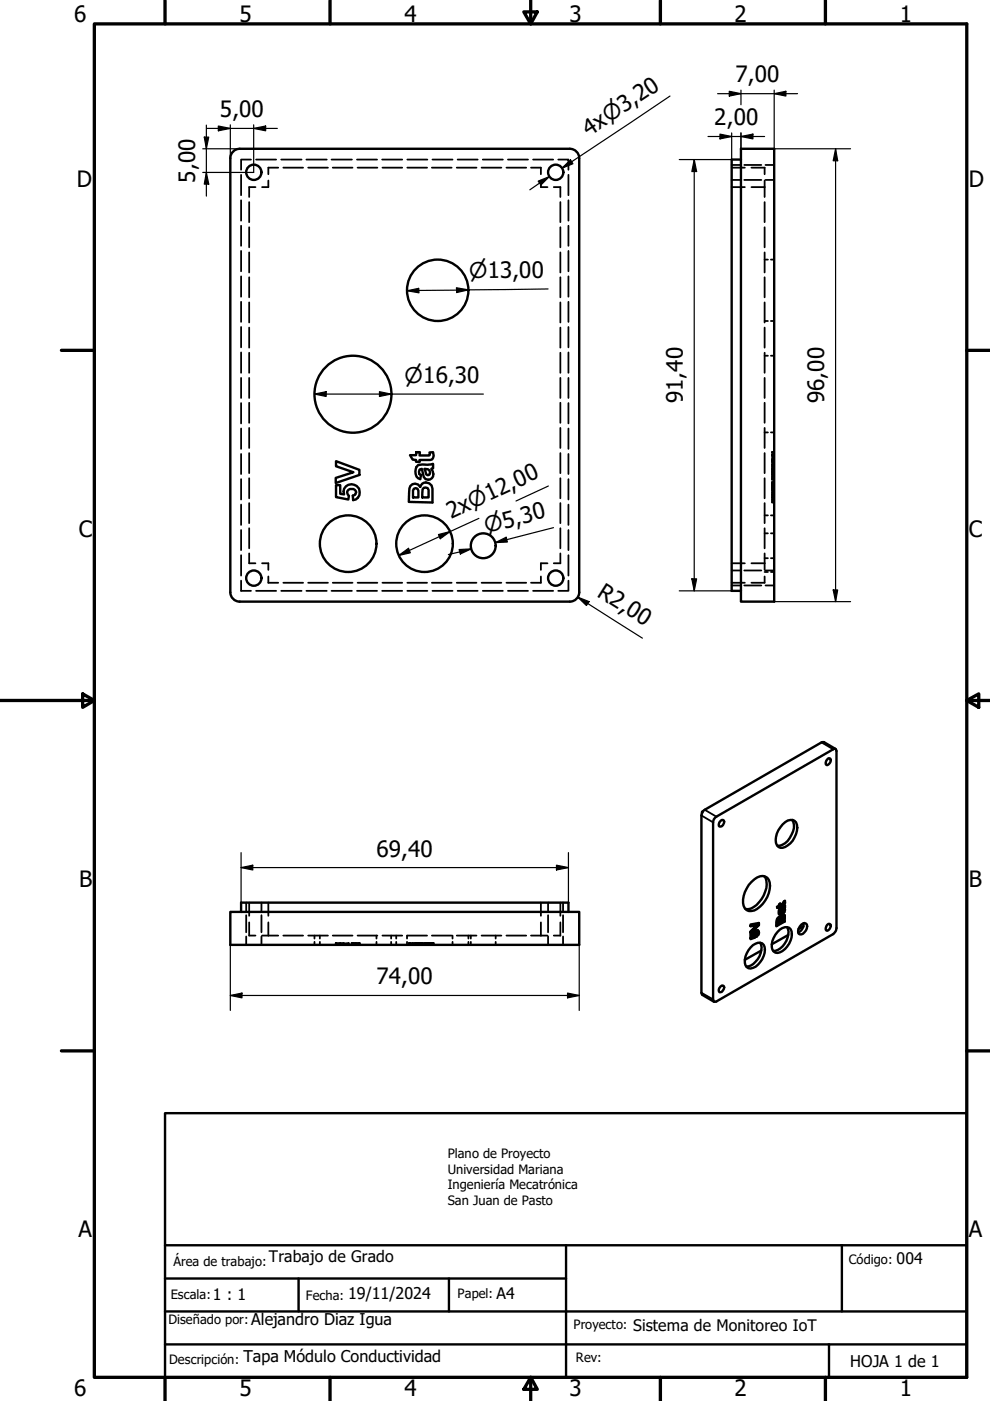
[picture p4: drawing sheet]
<svg xmlns="http://www.w3.org/2000/svg" width="210mm" height="297mm" viewBox="0 0 210 297" stroke-linecap="round" stroke-linejoin="round" font-family="sans-serif">
<!-- layer: Oculto (ISO) -->
<g fill="none" stroke="#000" stroke-width=".38">
<path d="M51.1 37.1v4.3M53.2 33.8h-2.1v2.2M54.2 39.7h-1.4v2.1M54.3 33.8h4.2M56.9 38.3v1.4h-1.3M59 35.5h-2.1v1.4M59.6 33.8h4.3M60.1 35.5h4.2M65 33.8h4.3M65.3 35.5h4.2M70.3 33.8h4.3M70.5 35.5h4.2"/>
<path d="M75.7 33.8h4.2M75.8 35.5h4.2M81 33.8h4.3M81.1 35.5h4.2M86.4 35.5h4.2M86.4 33.8h4.2M91.6 35.5h4.2M91.7 33.8h4.2M96.8 35.5h4.2M97 33.8h4.3M102.1 35.5h4.2M102.4 33.8h4.2"/>
<path d="M107.4 35.5h4.2M107.7 33.8h4.3M112.6 35.5h2.1v1.4M113 33.8h4.3M114.7 38.3v1.4h1.4M117.4 39.7h1.4v2.1M118.4 33.8h2.1v2.2M120.5 37.1v4.3M155.1 39.7h2.8M155.1 35.5h2.8M155.1 35h1.8M155.1 38.1h1.8"/>
<path d="M157.8 35h3.6M157.8 38.1h3.6M159.3 39.7h2.8M159.3 35.5h2.8v1.4M162.1 38.3v3.5M162.3 35h1.8M162.3 38.1h1.8M51.1 42.5v4.3M51.1 47.9v4.2M51.1 53.2v4.3M51.1 58.6v4.3M52.8 42.8v4.3"/>
<path d="M52.8 48.2v4.2M52.8 53.5v4.3M52.8 58.8v4.2M118.8 42.8v4.3M118.8 48.2v4.2M118.8 53.5v4.3M118.8 58.8v4.2M120.5 42.5v4.3M120.5 47.9v4.2M120.5 53.2v4.3M120.5 58.6v4.3M162.1 42.8v4.3"/>
<path d="M162.1 48.2v4.2M162.1 53.5v4.3M162.1 58.8v4.2M162.1 55h.7M163.4 55h.7M51.1 64v4.2M51.1 69.3v4.3M51.1 74.7v4.3M52.8 64.1v4.3M52.8 69.5v4.2M52.8 74.8v4.2M118.8 64.1v4.3"/>
<path d="M118.8 69.5v4.2M118.8 74.8v4.2M120.5 64v4.2M120.5 69.3v4.3M120.5 74.7v4.3M162.1 64.1v4.3M162.1 69.5v4.2M162.1 74.8v4.2M162.1 75.4h.7M162.1 68.1h.7M163.4 75.4h.7M163.4 68.1h.7"/>
<path d="M51.1 80.1v4.3M51.1 85.5v4.3M51.1 90.9v4.3M51.1 96.3v4.2M52.8 80.1v4.3M52.8 85.4v4.2M52.8 90.7v4.3M52.8 96.1v4.2M118.8 80.1v4.3M118.8 85.4v4.2M118.8 90.7v4.3M118.8 96.1v4.2"/>
<path d="M120.5 80.1v4.3M120.5 85.5v4.3M120.5 90.9v4.3M120.5 96.3v4.2M162.1 80.1v4.3M162.1 85.4v4.2M162.1 90.7v4.3M162.1 96.1v4.2M162.1 91.7h.7M163.4 91.7h.7M163.7 97.1v.4h.1M163.7 97.5h.1l-.1 .1"/>
<path d="M163.7 99.7v.4h.1M163.7 96.5h.1M163.7 97.6v.6M163.7 98.9v.3M163.7 97.9h.1M163.7 98h.1M163.7 97.4h.1M163.7 97.1h.1M163.7 96.6h.1M163.7 95.9h.1M163.7 96.4h.1M163.7 97.8h.1"/>
<path d="M163.7 99.6h.1M163.7 99.5h.1M163.7 99.7h.1M163.7 99.4h.1M163.7 99.9h.1M163.7 99.3h.1M163.7 98.3h.1M163.7 98.6h.1M163.7 99h.1M163.7 100h.1M163.7 98.5h.1M163.8 98.5h-.1v.4h.1"/>
<path d="M163.8 95.9l-.1 .2M163.8 96.3h-.1v.5M164 96.5h.1M164 97.5h.1M164 97.9h.1M164 98h.1M164 97.4h.1M164 97.1h.1M164 96.6h.1M164 95.9h.1M164 96.3h.1M164 96.4h.1"/>
<path d="M164 97.8h.1M164 99.6h.1M164 98.9h.1M164 99.5h.1M164 99.7h.1M164 99.4h.1M164 99.9h.1M164 99.3h.1M164 98.3h.1M164 98.5h.1M164 98.6h.1M164 99h.1"/>
<path d="M164 100h.1M51.1 101.6v4.3M51.1 107v4.3M51.1 112.4v4.2M51.1 117.7v4.3M52.8 117.3v2.1h1.4M52.8 101.4v4.2M52.8 106.7v4.2M52.8 112v4.3M55.6 119.4h1.3v1.4M116.1 119.4h-1.4v1.4M118.8 117.3v2.1h-1.4"/>
<path d="M118.8 101.4v4.2M118.8 106.7v4.2M118.8 112v4.3M120.5 101.6v4.3M120.5 107v4.3M120.5 112.4v4.2M120.5 117.7v4.3M155.1 119.4h2.8M159.3 119.4h2.8M162.1 101.4v4.2M162.1 106.7v4.2M162.1 112v4.3"/>
<path d="M162.1 117.3v3.5M162.1 118.3h.7M162.1 113.1h.7M162.1 109.3h.7M163.4 118.3h.7M163.4 113.1h.7M163.4 109.3h.7M163.7 104.6v.8h.1M163.7 105.7l.1 .2M163.7 105.9l.1 .1M163.7 101v.3h.1M163.7 102.1v.3h.1"/>
<path d="M163.7 102.4l.1 .1h-.1M163.7 102.6l.1 .1M163.7 106.3l.1 .1M163.7 106.4l.1 .1M163.7 100.1v.4h.1M163.7 101.3v.4h.1M163.7 102.8v.9h.1M163.7 105.4v.2M163.7 106v.2M163.7 104.4h.1M163.7 105.5h.1M163.7 103h.1"/>
<path d="M163.7 103.1h.1M163.7 104.2h.1M163.7 104.8h.1M163.7 104.7h.1M163.7 102.9h.1M163.7 105.1h.1M163.7 103.9h.1M163.7 100.7h.1M163.7 100.3h.1M163.7 100.6h.1M163.7 100.8h.1M163.7 100.1h.1"/>
<path d="M163.7 101.1h.1M163.7 101.6h.1M163.7 101.4h.1M163.7 104h.1M163.7 103.6h.1M163.7 103.5h.1M163.7 104.1h.1M163.7 103.7h.1M163.7 103.4h.1M163.7 102.5h.1M163.7 102.3h.1M163.7 103.2h.1"/>
<path d="M164 104.4h.1M164 105.5h.1M164 103h.1M164 102.7h.1M164 103.1h.1M164 104.2h.1M164 104.8h.1M164 104.7h.1M164 102.9h.1M164 105.4h.1M164 105.9h.1M164 105.1h.1"/>
<path d="M164 103.9h.1M164 103.7h.1M164 106h.1M164 100.1h.1M164 101.3h.1M164 102.4h.1M164 100.7h.1M164 100.3h.1M164 100.6h.1M164 100.8h.1M164 100.5h.1M164 101.1h.1"/>
<path d="M164 101.6h.1M164 101.7h.1M164 101.4h.1M164 104h.1M164 103.6h.1M164 103.5h.1M164 104.1h.1M164 103.4h.1M164 106.5h.1M164 102.5h.1M164 102.3h.1M164 103.2h.1"/>
<path d="M164 106.4h.1M51.1 123.1v2.2h2.1M54.3 125.3h4.2M56.9 122.2v1.4h2.1M59.6 125.3h4.3M60.1 123.6h4.2M65 125.3h4.3M65.3 123.6h4.2M70.3 125.3h4.3M70.5 123.6h4.2M75.7 125.3h4.2M75.8 123.6h4.2"/>
<path d="M81 125.3h4.3M81.1 123.6h4.2M86.4 123.6h4.2M86.4 125.3h4.2M91.6 123.6h4.2M91.7 125.3h4.2M96.8 123.6h4.2M97 125.3h4.3M102.1 123.6h4.2M102.4 125.3h4.2M107.4 123.6h4.2M107.7 125.3h4.3"/>
<path d="M113 125.3h4.3M114.7 122.2v1.4h-2.1M120.5 123.1v2.2h-2.1M155.1 123.6h2.8M155.1 121h1.8M155.1 124.1h1.8M157.8 121h3.6M157.8 124.1h3.6M162.1 122.2v1.4h-2.8M162.1 121.3h.7M162.3 121h1.8M162.3 124.1h1.8"/>
<path d="M163.4 121.3h.7M52.2 191.4v1.8M52.2 194v3.7M52.2 198.6v1.7M52.8 191.4v2.8M52.8 195.6v2.8h1.4M55.4 191.4v1.8M55.4 194v3.7M55.4 198.6v1.7M55.6 198.4h3.4M56.9 191.4v2.8M56.9 195.6v2.8"/>
<path d="M60.1 198.4h4.2M65.3 198.4h4.2M66.7 198.4v.6M66.7 199.7v.6M67.8 198.4v.6M67.8 199.7v.6M70.5 198.4h4.2M71.2 199.9v.2v-.2M71.2 199.9v.2M72.1 199.9v.2M72.8 199.9v.2M72.9 199.9h-1.7v.2"/>
<path d="M73 199.9v.2M73.3 199.9v.2M73.6 199.9v.2M73.9 199.9v.2M74 199.9v.2M74.8 199.9v.2M74.9 199.9v.2M75.2 199.9v.2M75.3 199.9v.2M75.5 199.9v.2M75.6 199.9v.2M75.8 198.4h4.2"/>
<path d="M75.9 199.9v.2M76.2 199.9l.1 .2M76.2 199.9h-1.7v.2M76.2 199.9v.2M79.8 198.4v.6M79.8 199.7v.6M81.1 198.4h4.2M82.9 198.4v.6M82.9 199.7v.6M84 198.4v.6M84 199.7v.6M86.3 198.4v.6"/>
<path d="M86.3 199.7v.6M86.4 198.4h4.2M86.7 199.9v.2M86.7 199.9h.1M86.9 199.9l-.1 .2M87 199.9v.2M87.4 199.9h-.5v.2M87.4 199.9v.2M87.5 199.9v.2M87.6 199.9v.2M87.8 199.9v.2M87.8 199.9h.4"/>
<path d="M88 199.9v.2M88.1 199.9v.2M88.2 199.9l.1 .2v-.2h.2v.2M88.2 199.9v.2M88.3 199.9v.2M88.6 199.9v.2M88.7 199.9v.2M88.8 199.9h.7v.2M88.8 199.9v.2M88.9 199.9v.2M89 199.9v.2M89.1 199.9v.2"/>
<path d="M89.3 199.9v.2M89.5 199.9v.2M89.6 199.9v.2M89.9 199.9v.2M90 199.9h.6M90 199.9v.2M90.2 199.9v.2M90.3 199.9v.2M90.4 199.9v.2M90.7 199.9v.2M90.9 199.9v.2M91 199.9v.2z"/>
<path d="M91 199.9l-.2 .2M91.1 199.9v.2v-.2h.2v.2M91.1 199.9v.2M91.2 199.9v.2M91.4 199.9v.2M91.5 199.9v.2M91.6 198.4h4.2M91.6 199.9v.2M91.7 199.9v.2M91.8 199.9v.2M91.8 199.9v.2zM91.8 199.9h-.2v.2"/>
<path d="M95.9 198.4v.6M95.9 199.7v.6M96.8 198.4h4.2M99.3 198.4v.6M99.3 199.7v.6M99.8 198.4v.6M99.8 199.7v.6M102.1 198.4h4.2M105.1 198.4v.6M105.1 199.7v.6M107.4 198.4h4.2M112.6 198.4h3.5"/>
<path d="M114.7 191.4v2.8M114.7 195.6v2.8M116.2 191.4v1.8M116.2 194v3.7M116.2 198.6v1.7M118.8 191.4v2.8M118.8 195.6v2.8h-1.4M119.4 191.4v1.8M119.4 194v3.7M119.4 198.6v1.7M71.2 200.2v.1M72.1 200.2v.1"/>
<path d="M72.8 200.2v.1M73 200.2v.1M73.3 200.2v.1M73.6 200.2v.1M73.9 200.2v.1M74 200.2v.1M74.5 200.2v.1M74.8 200.2v.1M74.9 200.2v.1M75.2 200.2v.1M75.3 200.2v.1M75.5 200.2v.1"/>
<path d="M75.6 200.2v.1M75.9 200.2v.1M76.2 200.2v.1M76.3 200.2v.1M86.7 200.2v.1M86.8 200.2v.1M86.9 200.2v.1M87 200.2v.1M87.4 200.2v.1M87.5 200.2v.1M87.6 200.2v.1M87.8 200.2v.1"/>
<path d="M88 200.2v.1M88.1 200.2v.1M88.2 200.2v.1M88.3 200.2v.1M88.5 200.2v.1M88.6 200.2v.1M88.7 200.2v.1M88.8 200.2v.1M88.9 200.2v.1M89 200.2v.1M89.1 200.2v.1M89.3 200.2v.1"/>
<path d="M89.5 200.2v.1M89.6 200.2v.1M89.9 200.2v.1M90 200.2v.1M90.2 200.2v.1M90.3 200.2v.1M90.4 200.2v.1M90.7 200.2v.1M90.8 200.2v.1M90.9 200.2v.1M91 200.2v.1M91.1 200.2v.1"/>
<path d="M91.2 200.2v.1M91.3 200.2v.1M91.4 200.2v.1M91.5 200.2v.1M91.6 200.2v.1M91.7 200.2v.1M91.8 200.2v.1M91.9 200.1v-.2v.2M91.9 200.2v.1"/>
</g>
<!-- layer: Visible (ISO) -->
<g fill="none" stroke="#000" stroke-width=".51">
<path d="M50.8 31.5h70a2 2 0 0 1 2 2v92.1a2 2 0 0 1-2 2h-70M50.8 31.5a2 2 0 0 0-2 2v92.1a2 2 0 0 0 2 2M157.1 31.5h7v96.1h-7zM157.1 33.8h-2v91.5h2M71.2 97.8l5 1.8v1.1l-5 1.7v-1.1l3.7-1.2-3.7-1.2zM86.9 96.5h1.3l.1-.6h.7v.7h2l.1-.2v-.5h.7l.1 .7-.3 .8-.4 .1h-2.2v.5l-.8-.1v-.4h-.7zM88.6 98.6l3.2-.3v1l-.4 .1a1.24 1.24 0 0 1 .4 1.6 1.24 1.24 0 0 1-1.6 .6l-.3-.5-.4-1.7-.5 .2-.2 .5 .1 .4 .4 .2-.2 .9a1.79 1.79 0 0 1-.5-3zM90 99.4l.7 .1 .4 .2 .1 .6-.1 .3-.4 .2-.3-.2zM71.2 102.9h.9v1.8l.9 .1a1.71 1.71 0 0 1 2-2.1 1.71 1.71 0 0 1 .9 2.8l-.5 .4-.5 .1-.1-.9 .5-.3 .2-.4a1 1 0 0 0-1-.7 1 1 0 0 0-.9 .7l.4 .7-.1 .8-2.7-.5zM87 103a1.22 1.22 0 0 1 2.1 .2 1.33 1.33 0 0 1 1.5-.9 1.33 1.33 0 0 1 1.1 1.3v2.9l-5-.1 .1-2.8zM87.8 103.6l.3-.1 .4 .1 .2 .5v1.4h-1.1v-1.5zM89.9 103.4l.8 .1 .2 .4v1.6h-1.4l.1-1.8z"/>
<path d="M177.2 158.8l-2.5-1.5-.5 .1-24.8 14.3a1.4 1.4 0 0 0-.7 1.2v37.6l.2 .4 2.5 1.5M148.8 172.1l.1 .1M149 172l-.2 .1v.4M151.6 173.3l25.1-14.4 .5-.1 .2 .4v37.6a1.63 1.63 0 0 1-.7 1.2l-24.8 14.3-.5 .1-.2-.5v-37.5zM152.8 174l.2-.2 .5 .2a.96 .96 0 0 1-1 1.2 .91 .91 0 0 1 .3-1.2zM165.9 174.8a1.81 1.81 0 0 1 2.9-.4 4.5 4.5 0 0 1-2.9 5.4 1.57 1.57 0 0 1-1.4-2.3 5.1 5.1 0 0 1 1.4-2.7zM168 173.8a3.3 3.3 0 0 1-.6 3.9 3 3 0 0 1-2.6 1.6M175.4 161l.2-.2 .5 .1a.96 .96 0 0 1-.9 1.3 .89 .89 0 0 1 .2-1.2zM48.8 193.3h74v7h-74zM51.1 193.3v-1.9h69.4v1.9M159.3 187a2.96 2.96 0 0 1 2.9-1.1 2.12 2.12 0 0 1 1 2.6 6.3 6.3 0 0 1-3.2 4.5 1.65 1.65 0 0 1-2.5-1.6 6 6 0 0 1 1.8-4.4zM159.4 198.6v-.7l-.3 .1v1.1l.9-.3-.1-.1-.8 .2"/>
<path d="M159.8 198.1l.2 .3M159.8 198.1l.2 .1M159.9 198.7l.1-.3h.1l-.1 .4M159.9 197.9l-.1 .2M159.9 197.9h.1M160 198.2l.1 .2M160 197.9v.3M160.1 197.7l-.2 .2M160.1 197.7h.4M160.1 197.7h.2M160.3 197.7l-.3 .2M160.5 196.2l-1.4 1.3v.4l1.8-1.8h-.1l-1.7 1.6"/>
<path d="M160.5 197.7h-.2M160.5 197.7l.2 .1-.3 .4v.4l.4-.4M160.7 197.2a1.03 1.03 0 0 0-.9 1.3l-.5 .1v-.6M160.7 198.1l-.3 .3M160.7 198.1l.1 .1M160.8 197.6l-.1 .5M160.8 197.6l-.1-.4 .2 .5M160.8 197.6l.1 .1M160.8 195.8v.3M160.9 197.7l-.1 .5M160.9 196.1v-.4l-1.8 .3v.4l1.4-.2-.2-.1-1.2 .2M161.2 199.9a3.5 3.5 0 0 1-1 4 2.38 2.38 0 0 1-2 1"/>
<path d="M162.1 185.8a3.9 3.9 0 0 1-.2 4.1 4.8 4.8 0 0 1-3.3 2.9l-.5-.1M164.8 195.1v-.2l.2 .1-.1 .2M164.8 194.9h.3l-.1 .1M164.8 197.6a1.79 1.79 0 0 1 2.8-.6 4 4 0 0 1-2.8 5 1.35 1.35 0 0 1-1.2-1.8 4.9 4.9 0 0 1 1.2-2.6zM165 194.8l.2 .1h-.1M165.2 192.4l.2 .1-.3 .1zM165.2 193.3l.2 .2zM165.2 193.3v-.3l.2 .1v.2M165.2 193l.2-.1 .1 .1-.1 .1M165.2 194.9l.1 .7-.4 .2-.1-.1v-.6l.1 .1v.6M165.2 193.4l.2 .1M165.3 192.3v-.1l.1 .1v.2"/>
<path d="M165.3 192.2l.8-.5 .1 .1-.8 .5M165.3 193.8l.1-.3h.1l-.1 .4h-.2M165.3 194.4l.1 .1-.1-.1a.96 .96 0 0 0-.7 1.2v.8l1.8-1M165.4 191.9v-.3l-.2 .2v.2l-.5 .3 .2 .2 .3-.1-.4 .1M165.4 192.9l.5 .8-.2-.1h.4l-.2 .1M165.5 194.6v-.2l.2 .1-.1 .2M165.5 194.4l.2-.1 .2 .1-.2 .1M165.7 192.8l.3-.1-.2 .1M165.7 193.2v-.4l.2 .4M165.7 194.3l.3 .1h-.1M165.9 192.6l.2 .1M166 192.7l.2 .2-.2 .3h-.3h.2"/>
<path d="M166 194.4l.1 .7-.5 .3-.1-.1v-.7l.1 .1v.7M166.1 191.7l.1-.1 .1 .1-.1 .1M166.1 192.5l.3-.1-.2 .1M166.2 191.6v-.2l.2 .1-.1 .2M166.2 193.2l-.3 .3M166.2 193.2l.1 .1M166.2 191.4l.1-.2 .1 .3M166.2 192.6l-.1-.1 .3 .1M166.2 194.1l.2 .1v1.2l-.2-.1zM166.2 194.1v-.2l.2 .3M166.2 192.1v.2M166.2 195.3l-1.6 .9"/>
<path d="M166.3 193.3l-.2 .3M166.3 192.8l-.1 .4M166.3 192.8l-.1-.2 .2 .3M166.3 194a.67 .67 0 0 0-.9 .5M166.3 191.1v.1M166.3 192.8l.1 .1M166.4 191.3v-.3l-.3 .2v.2l-.7 .5-.1-.2M166.4 192.9l-.1 .4M166.4 192.4v-.4l-.2 .2a1.12 1.12 0 0 0-.9 1.7h.1M166.9 196.6a3.7 3.7 0 0 1-1 4 2.53 2.53 0 0 1-1.9 1M167.1 198.2l-3.5 2M169.9 196a.67 .67 0 0 1 1.2 0 1.71 1.71 0 0 1-1.5 2.1 .85 .85 0 0 1-.2-1.3z"/>
<path d="M170.4 195.8a2 2 0 0 1-1.2 1.9M170.4 196.4l-1.1 .6M175.4 196.1l.2-.2 .5 .1a.96 .96 0 0 1-.9 1.3 .98 .98 0 0 1 .2-1.2zM152.8 209.2l.2-.2 .5 .1a1.02 1.02 0 0 1-1 1.3 .9 .9 0 0 1 .3-1.2zM159.1 200.9a1.79 1.79 0 0 1 2.8-.6 4 4 0 0 1-2.8 5 1.34 1.34 0 0 1-1.2-1.8 4.9 4.9 0 0 1 1.2-2.6zM161.4 201.5l-3.5 2"/>
<circle cx="53.8" cy="36.5" r="1.62"/>
<circle cx="117.8" cy="36.5" r="1.62"/>
<circle cx="92.8" cy="61.5" r="6.5"/>
<circle cx="74.8" cy="83.6" r="8.2"/>
<circle cx="73.8" cy="115.3" r="6"/>
<circle cx="90" cy="115.3" r="6"/>
<circle cx="102.5" cy="115.7" r="2.64"/>
<circle cx="53.8" cy="122.6" r="1.62"/>
<circle cx="117.8" cy="122.6" r="1.62"/>
</g>
<!-- layer: Oculto (ISO) -->
<g fill="#000">
<circle cx="163.7" cy="95.9" r=".19"/>
<circle cx="163.7" cy="102.5" r=".19"/>
<circle cx="163.7" cy="102.7" r=".19"/>
<circle cx="86.7" cy="199.9" r=".19"/>
<circle cx="91.1" cy="199.9" r=".19"/>
</g>
<!-- layer: Visible fina (ISO) -->
<path d="M174.2 157.4l2.5 1.5M148.7 172.9l2.5 1.5M149.4 171.7l2.5 1.5M164.8 195.4l.1 .2M165.5 195l.1 .1M165.7 193h.2M165.7 192.7l.2 .1M165.8 191.9h.2M166.2 192.4l.1 .1M166.2 194.6l.2 .1M148.7 210.5l2.5 1.4" fill="none" stroke="#000" stroke-width=".38"/>
<path d="M35 236h170v56h-170zM35 271.1h85M35 278.1h170M35 264h170M63.3 271.1v7M95.2 271.1v7M120 264v28M178.5 264v14.1M35 285h170M175.8 285v7" fill="none" stroke="#000" stroke-width=".51"/>
<!-- layer: Borde (ISO) -->
<g fill="none" stroke="#000" stroke-width=".7">
<path d="M20 5.1h185v286.9h-185zM35 0v5.1M70 0v5.1M111.1 2.5h2.8l-1.4 2.6zM112.5 0v5.1M140 0v5.1M175 0v5.1M13 74.3h7M205 74.3h5M0 148.5h20M17.5 147.1l2.5 1.4-2.5 1.5zM205 148.5l2.5-1.4v2.9z"/>
<path d="M205 148.5h5M13 222.8h7M205 222.8h5M35 292v5M70 292v5M112.5 292l1.4 2.6h-2.8zM112.5 292v5M140 292v5M175 292v5"/>
</g>
<!-- layer: Cota (ISO) -->
<g fill="none" stroke="#000" stroke-width=".25">
<path d="M152.1 19.9h17M154.6 19.4l2.5 .5-2.5 .5zM157.1 19.1v3.1M164.1 19.9l2.5-.5v1zM164.1 19.1v12.4h16.2M43 31.5h7.8M43.3 29.1h1l-.5 2.4zM43.8 36.6l.5 2.4h-1zM43.8 26.5v15.1M43.8 27.2h15M46.3 26.7l2.5 .5-2.5 .5zM48.8 26.5v7.1"/>
<path d="M53.8 27.2l2.5-.5v1zM53.8 26.5v10.1h-10.8M114.1 38.4l2.4-.9-1.8 1.7zM116.5 37.5l-4.2 2.7M119.1 35.7l1.9-1.8 .5 .8zM142 20.4l-22.9 15.3 2.1-1.4M147.2 33.8l.5 2.6h-1zM147.2 33.8v91.5M150.1 28.9h12M152.7 28.4l2.4 .5-2.4 .5zM155.1 28.2v5.6h-11.1M157.1 28.9l2.5-.5v1z"/>
<path d="M157.1 28.2v5.6M177.2 31.5l.4 2.6h-.9zM177.2 31.5v96.1M86.3 61.6l2.5-.5v1zM96.8 61l2.5 .5-2.5 .5zM116.2 61.3l-29.9 .3M66.7 83.6l2.5-.6v1.1zM66.7 83.6h35.8M80.5 83l2.4 .6-2.4 .5zM84.5 117.8l2.1-1.5 .4 .9zM93 113.3l2.4-.6-2.1 1.5zM97.3 116.5l2.6-.1-2.3 1.1z"/>
<path d="M99.9 116.4l-4.8 1.2M101.5 109.9l-17 7.9M105 115l2.3-1.1 .3 1zM116.3 103l-6.9 3.2M117.3 111.9l-12.3 3.1 2.4-.6M122.5 126.6l2.4 1-.6 .8zM122.5 126.6l13.7 8.7M144 125.3h11.1M146.7 122.7h1l-.5 2.6zM164.1 127.6h16.2M176.7 125.1h.9l-.4 2.5zM51.1 183.9l2.5-.5v1.1z"/>
<path d="M51.1 183.9h69.4M51.1 180.8v10.6M118 183.4l2.5 .5-2.5 .6zM120.5 180.8v10.6M48.8 211.1l2.5-.5v1zM48.8 200.3v13.9M48.8 211.1h74M120.3 210.6l2.5 .5-2.5 .5zM122.8 200.3v13.9"/>
</g>
<g fill="#000">
<path d="M164.1 19.9l2.5-.5v1zM43.3 29.1h1l-.5 2.4zM43.8 36.6l.5 2.4h-1zM46.3 26.7l2.5 .5-2.5 .5zM53.8 27.2l2.5-.5v1zM114.1 38.4l2.4-.9-1.8 1.7zM119.1 35.7l1.9-1.8 .5 .8zM147.2 33.8l.5 2.6h-1zM152.7 28.4l2.4 .5-2.4 .5zM154.6 19.4l2.5 .5-2.5 .5zM157.1 28.9l2.5-.5v1zM177.2 31.5l.4 2.6h-.9z"/>
<path d="M86.3 61.6l2.5-.5v1zM96.8 61l2.5 .5-2.5 .5zM66.7 83.6l2.5-.6v1.1zM80.5 83l2.4 .6-2.4 .5zM84.5 117.8l2.1-1.5 .4 .9zM93 113.3l2.4-.6-2.1 1.5zM97.3 116.5l2.6-.1-2.3 1.1zM105 115l2.3-1.1 .3 1zM122.5 126.6l2.4 1-.6 .8zM146.7 122.7h1l-.5 2.6zM176.7 125.1h.9l-.4 2.5zM51.1 183.9l2.5-.5v1.1z"/>
<path d="M118 183.4l2.5 .5-2.5 .6zM48.8 211.1l2.5-.5v1zM120.3 210.6l2.5 .5-2.5 .5z"/>
</g>
<g font-size="4.8">
<text x="15.7" y="4.6">6</text>
<text x="50.8" y="4.6">5</text>
<text x="85.8" y="4.6">4</text>
<text x="120.8" y="4.6">3</text>
<text x="155.8" y="4.6">2</text>
<text x="190.8" y="4.6">1</text>
<text x="156" y="17.4">7,00</text>
<text x="46.6" y="24.9">5,00</text>
<text x="124.9" y="28.9" transform="rotate(-34 124.9 28.9)">4x⌀3,20</text>
<text x="151.4" y="26.5">2,00</text>
<text x="16.3" y="39.5">D</text>
<text x="41.4" y="38.7" transform="rotate(-90 41.4 38.7)">5,00</text>
<text x="205.4" y="39.5">D</text>
<text x="144.8" y="85.5" transform="rotate(-90 144.8 85.5)">91,40</text>
<text x="174.8" y="85.5" transform="rotate(-90 174.8 85.5)">96,00</text>
<text x="16.7" y="113.8">C</text>
<text x="95.6" y="110" transform="rotate(-25 95.6 110)">2x⌀12,00</text>
<text x="205.4" y="113.8">C</text>
<text x="126.4" y="126.3" transform="rotate(32 126.4 126.3)">R2,00</text>
<text x="79.8" y="181.6">69,40</text>
<text x="16.8" y="188">B</text>
<text x="205.4" y="188">B</text>
<text x="79.8" y="208.6">74,00</text>
<text x="16.6" y="262.3">A</text>
<text x="205.4" y="262.3">A</text>
<text x="15.7" y="296">6</text>
<text x="50.8" y="296">5</text>
<text x="85.8" y="296">4</text>
<text x="120.8" y="296">3</text>
<text x="155.8" y="296">2</text>
<text x="190.8" y="296">1</text>
</g>
<g font-size="4.6">
<text x="99.5" y="59" transform="rotate(-1 99.5 59)">⌀13,00</text>
<text x="85.8" y="81.1">⌀16,30</text>
<text x="103.1" y="113" transform="rotate(-15 103.1 113)">⌀5,30</text>
</g>
<g font-size="3.4">
<text x="57" y="267.5">Trabajo de Grado</text>
<text x="190.1" y="267.9">004</text>
<text x="45.1" y="275.6">1 : 1</text>
<text x="73.8" y="275.4">19/11/2024</text>
<text x="105.3" y="275.4">A4</text>
<text x="53.3" y="280.8">Alejandro Diaz Igua</text>
<text x="134.2" y="282.2">Sistema de Monitoreo IoT</text>
<text x="51.6" y="288.7">Tapa Módulo Conductividad</text>
<text x="180.3" y="289.8">HOJA 1 de 1</text>
</g>
<g font-size="2.7">
<text x="94.9" y="245.6">Plano de Proyecto</text>
<text x="94.9" y="248.9">Universidad Mariana</text>
<text x="94.9" y="252.1">Ingeniería Mecatrónica</text>
<text x="94.9" y="255.4">San Juan de Pasto</text>
<text x="36.8" y="268.3">Área de trabajo:</text>
<text x="180" y="268.1">Código:</text>
<text x="36.2" y="275.5">Escala:</text>
<text x="64.8" y="275.6">Fecha:</text>
<text x="97" y="275.3">Papel:</text>
<text x="35.8" y="280.7">Diseñado por:</text>
<text x="121.6" y="281.9">Proyecto:</text>
<text x="35.9" y="289.3">Descripción:</text>
<text x="122.1" y="288.8">Rev:</text>
</g>
</svg>
